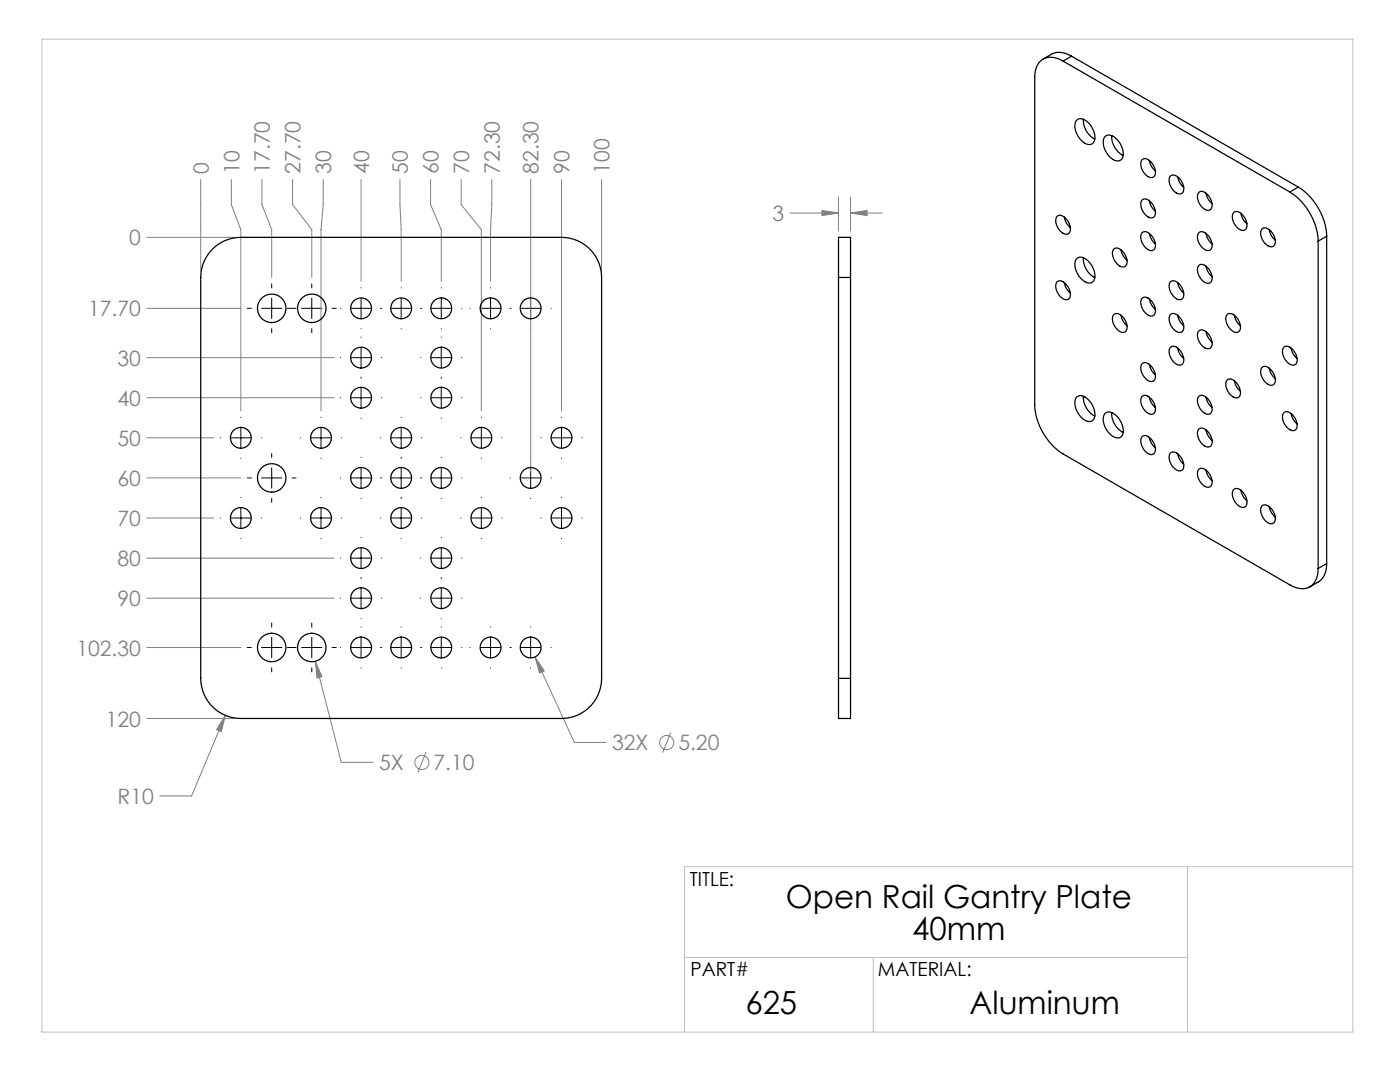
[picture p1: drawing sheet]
<svg xmlns="http://www.w3.org/2000/svg" width="279mm" height="216mm" viewBox="0 0 279 216" stroke-linecap="round" stroke-linejoin="round" font-family="sans-serif">
<g fill="none" stroke="#808080" stroke-width=".2">
<path d="M40.1 35.8v18.3M46.2 35.8v5l1.9 5v36.2M52.3 35.8v5l1.9 5v9.6M58.4 35.8v5l3.8 5v9.6M64.5 35.8v5l-.4 5v36.2M72.1 35.8v20.3M79.8 35.8v5l.3 5v10.3M85.9 35.8v5l2.2 5v10.3M92 35.8v5l4.1 5v36.2M98.1 35.8v5l-.2 5v10.3M105.9 35.8v58.3M112.1 35.8v46.2"/>
<path d="M120.1 35.8v18.3M167.3 39.3v6.8M169.7 39.3v6.8M29.3 47.4h17.5M157.7 42.5h9.6M164 42l3.3 .5-3.3 .5zM169.7 42.5l3.3-.5v1zM169.7 42.5h6.4M29.3 61.5h18.8M29.3 71.4h37.4M29.3 79.4h37.4M29.3 87.4h13.4"/>
<path d="M29.3 95.4h18.8M29.3 103.4h13.4M29.3 111.4h37.4M29.3 119.4h37.4M29.3 129.2h18.8M62.9 132l1.3 3-.9 .3zM62.9 132l5.2 20.1h6.4M106.8 131.1l1.8 2.8-.9 .4zM106.8 131.1l7.8 17h6.4M29.3 143.4h17.5M45 142.7l-.8 3.3-1-.4zM45 142.7l-6.8 16.1h-6.3"/>
<path d="M85 150.1l-1.6 4.1M133.9 146.1l-1.7 4.1"/>
<circle cx="84.2" cy="152.1" r="1.41"/>
<circle cx="133.1" cy="148.2" r="1.41"/>
</g>
<g fill="none" stroke="#000" stroke-width=".2">
<path d="M54.2 56.7v.8M54.2 59.5v4.1M62.2 56.7v.8M62.2 59.5v4.1M72.1 57.4v.1M72.1 59.5v4.1M80.1 57.4v.1M80.1 59.5v4.1M88.1 57.4v.1M88.1 59.5v4.1M97.9 57.4v.1M97.9 59.5v4.1"/>
<path d="M105.9 57.4v.1M105.9 59.5v4.1M49.4 61.5h.8M52.2 61.5h4.1M54.2 65.6v.8M57.4 61.5h.8M58.3 61.5h.8M60.2 61.5h4.1M62.2 65.6v.8M66.3 61.5h.8M68 61.5h.1M68 79.4h.1"/>
<path d="M68 71.4h.1M70 61.5h4.1M70 79.4h4.1M70 71.4h4.1M72.1 65.6h.1M72.1 67.3h.1M72.1 69.3v4.1M72.1 75.3h.1M72.1 75.4v.1M72.1 77.3v4.1M76 61.5h.1M76.1 61.5h.1"/>
<path d="M76.1 79.4h.1M76.1 71.4h.1M78 61.5h4.1M80.1 65.6h.1M84 61.5h.1M84 79.4h.1M84 71.4h.1M84.1 61.5h.1M86 61.5h4.1M86 79.4h4.1M86 71.4h4.1M88.1 65.6h.1"/>
<path d="M88.1 67.3h.1M88.1 69.3v4.1M88.1 75.3h.1M88.1 75.4v.1M88.1 77.3v4.1M92.1 61.5h.1M92.1 79.4h.1M92.1 71.4h.1M93.8 61.5h.1M95.9 61.5h4M97.9 65.6h.1M101.8 61.5h.1"/>
<path d="M102 61.5h.1M103.9 61.5h4M105.9 65.6h.1M110 61.5h.1M44 87.4h.1M46 87.4h4.1M48.1 83.3h.1M48.1 85.3v4.1M48.1 91.4v.1M48.1 99.3h.1M49.4 95.4h.8M52.1 87.4h.1"/>
<path d="M52.2 95.4h4.1M54.2 90.5v.8M54.2 93.3v4.1M54.2 99.4v.8M58.3 95.4h.8M60 87.4h.1M62 87.4h4.1M64.1 83.3h.1M64.1 85.3v4.1M64.1 91.4v.1M64.1 99.3h.1M68 95.4h.1"/>
<path d="M68.1 87.4h.1M70 95.4h4.1M72.1 83.4v.1M72.1 91.3h.1M72.1 93.3v4.1M72.1 99.4v.1M76 95.4h.1M76 87.4h.1M76.1 95.4h.1M78 95.4h4.1M78 87.4h4.1M80.1 83.3h.1"/>
<path d="M80.1 85.3v4.1M80.1 91.3h.1M80.1 91.4v.1M80.1 93.3v4.1M80.1 99.3h.1M80.1 99.4v.1M84 95.4h.1M84.1 95.4h.1M84.1 87.4h.1M86 95.4h4.1M88.1 83.4v.1M88.1 91.3h.1"/>
<path d="M88.1 93.3v4.1M88.1 99.4v.1M92 87.4h.1M92.1 95.4h.1M94 87.4h4.1M96.1 83.3h.1M96.1 85.3v4.1M96.1 91.4v.1M96.1 99.3h.1M100.1 87.4h.1M101.8 95.4h.1M103.9 95.4h4"/>
<path d="M105.9 91.3h.1M105.9 93.3v4.1M105.9 99.4v.1M108 87.4h.1M110 95.4h.1M110 87.4h4.1M112.1 83.3h.1M112.1 85.3v4.1M112.1 91.4v.1M112.1 99.3h.1M116.1 87.4h.1M44 103.4h.1"/>
<path d="M46 103.4h4.1M48.1 101.3v4.1M48.1 107.4v.1M52.1 103.4h.1M60 103.4h.1M62 103.4h4.1M64.1 101.3v4.1M64.1 107.4v.1M68 111.4h.1M68 119.4h.1M68.1 103.4h.1M70 111.4h4.1"/>
<path d="M70 119.4h4.1M72.1 107.3h.1M72.1 109.3v4.1M72.1 115.3h.1M72.1 115.4v.1M72.1 117.3v4.1M76 103.4h.1M76.1 111.4h.1M76.1 119.4h.1M78 103.4h4.1M80.1 101.3v4.1M80.1 107.4v.1"/>
<path d="M84 111.4h.1M84 119.4h.1M84.1 103.4h.1M86 111.4h4.1M86 119.4h4.1M88.1 107.3h.1M88.1 109.3v4.1M88.1 115.3h.1M88.1 115.4v.1M88.1 117.3v4.1M92 103.4h.1M92.1 111.4h.1"/>
<path d="M92.1 119.4h.1M94 103.4h4.1M96.1 101.3v4.1M96.1 107.4v.1M100.1 103.4h.1M108 103.4h.1M110 103.4h4.1M112.1 101.3v4.1M112.1 107.4v.1M116.1 103.4h.1M49.4 129.2h.8M52.2 129.2h4.1"/>
<path d="M54.2 124.3v.8M54.2 127.2v4M54.2 133.3v.8M57.4 129.2h.8M58.3 129.2h.8M60.2 129.2h4.1M62.2 124.3v.8M62.2 127.2v4M62.2 133.3v.8M66.3 129.2h.8M68 129.2h.1M70 129.2h4.1"/>
<path d="M72.1 123.4v.1M72.1 125.1h.1M72.1 127.2v4M72.1 133.3h.1M76 129.2h.1M76.1 129.2h.1M78 129.2h4.1M80.1 125.1h.1M80.1 127.2v4M80.1 133.3h.1M84 129.2h.1M84.1 129.2h.1"/>
<path d="M86 129.2h4.1M88.1 123.4v.1M88.1 125.1h.1M88.1 127.2v4M88.1 133.3h.1M92.1 129.2h.1M93.8 129.2h.1M95.9 129.2h4M97.9 125.1h.1M97.9 127.2v4M97.9 133.3h.1M101.8 129.2h.1"/>
<path d="M102 129.2h.1M103.9 129.2h4M105.9 125.1h.1M105.9 127.2v4M105.9 133.3h.1M110 129.2h.1"/>
</g>
<path d="M8.4 7.8h261.6v198.1h-261.6zM237 172.9v33M270 172.9h-133.4v33M136.6 191h100.4M174.3 191v14.9" fill="none" stroke="#c0c0c0" stroke-width=".2"/>
<path d="M45 142.7l-1.8 2.9 1 .4zM106.8 131.1l.9 3.2 .9-.4zM62.9 132l.4 3.3 .9-.3zM164 42l3.3 .5-3.3 .5zM169.7 42.5l3.3-.5v1z" fill="#808080"/>
<g fill="none" stroke="#000" stroke-width=".25">
<path d="M212.2 12.2a3.7 3.7 0 0 0-4.6 0 4.5 4.5 0 0 0-1.1 3.3v65.3a12.5 12.5 0 0 0 5.7 9.8l45.2 26.1a3.7 3.7 0 0 0 4.6 0 4.5 4.5 0 0 0 1.1-3.3M212.2 12.2l45.2 26.1M213.9 11.2a4 4 0 0 0-4-.4l-1.7 1M213.9 11.2l-1.7 1M213.9 11.2l45.2 26.1M215 23.9a1.99 1.99 0 0 1 2.5 .9 3.5 3.5 0 0 1 .8 3.6 1.57 1.57 0 0 1-2.5-.4 3.6 3.6 0 0 1-1-3.9zM216.2 23.8a4.3 4.3 0 0 0 2.3 3.9M220.6 27.2a1.99 1.99 0 0 1 2.6 .9 3.5 3.5 0 0 1 .7 3.6 1.57 1.57 0 0 1-2.4-.4 3.6 3.6 0 0 1-1.1-3.9zM221.9 27.1a4.3 4.3 0 0 0 2.3 3.9M228 31.8a1.82 1.82 0 0 1 2.2 1.2 1.59 1.59 0 0 1-.2 2.4 2.66 2.66 0 0 1-2.3-2.9zM228 39.8a1.82 1.82 0 0 1 2.2 1.3 1.59 1.59 0 0 1-.2 2.4 2.66 2.66 0 0 1-2.3-2.9zM229.4 32l.3 1.1 .9 1"/>
<path d="M233.7 35a1.82 1.82 0 0 1 2.2 1.3 1.59 1.59 0 0 1-.3 2.4 2.66 2.66 0 0 1-2.3-2.9zM235 35.3l.4 1 .8 1.1M239.3 38.3a1.82 1.82 0 0 1 2.2 1.3 1.59 1.59 0 0 1-.2 2.4 2.66 2.66 0 0 1-2.3-2.9zM240.7 38.5l.3 1.1 .9 1M257.4 38.3a12.5 12.5 0 0 1 5.7 9.8M259.1 37.3a12.5 12.5 0 0 1 5.7 9.8M259.1 37.3l-1.7 1M42.1 50a8 8 0 0 1 6-2.6h64a8 8 0 0 1 8 8v80a8 8 0 0 1-8 8h-64a8 8 0 0 1-8-8v-80a8 8 0 0 1 2-5.4zM167.3 55.4v-8h2.4v8M167.3 55.4v80M167.3 55.4h2.4M169.7 55.4v80"/>
<path d="M211.1 43.1a1.82 1.82 0 0 1 2.1 1.2 1.59 1.59 0 0 1-.2 2.4 2.66 2.66 0 0 1-2.3-2.9zM211.1 56.1a1.82 1.82 0 0 1 2.1 1.3 1.59 1.59 0 0 1-.2 2.4 2.66 2.66 0 0 1-2.3-2.9zM212.4 43.3l.4 1.1 .8 1M212.4 56.4l.4 1 .8 1.1M215 51.5a1.99 1.99 0 0 1 2.5 1 3.5 3.5 0 0 1 .8 3.6 1.57 1.57 0 0 1-2.5-.4 3.6 3.6 0 0 1-1-4zM216.2 51.4a4.3 4.3 0 0 0 2.3 4M222.4 49.6a1.82 1.82 0 0 1 2.2 1.3 1.59 1.59 0 0 1-.3 2.4 2.66 2.66 0 0 1-2.3-2.9zM223.7 49.8l.4 1.1 .8 1M228 46.3a1.82 1.82 0 0 1 2.2 1.3 1.59 1.59 0 0 1-.2 2.4 2.66 2.66 0 0 1-2.3-2.9zM228 59.4a1.82 1.82 0 0 1 2.2 1.3 1.59 1.59 0 0 1-.2 2.4 2.66 2.66 0 0 1-2.3-2.9zM229.4 40.1l.3 1 .9 1M229.4 46.6l.3 1 .9 1.1"/>
<path d="M229.4 59.6l.3 1.1 .9 1M233.7 56.1a1.82 1.82 0 0 1 2.2 1.3 1.59 1.59 0 0 1-.3 2.4 2.66 2.66 0 0 1-2.3-2.9zM235 56.4l.4 1 .8 1.1M239.3 52.9a1.82 1.82 0 0 1 2.2 1.2 1.59 1.59 0 0 1-.2 2.4 2.66 2.66 0 0 1-2.3-2.9zM239.3 46.3a1.82 1.82 0 0 1 2.2 1.3 1.59 1.59 0 0 1-.2 2.4 2.66 2.66 0 0 1-2.3-2.9zM240.7 46.6l.3 1 .9 1.1M240.7 53.1l.3 1.1 .9 1M246.3 42.3a1.82 1.82 0 0 1 2.2 1.3 1.59 1.59 0 0 1-.2 2.4 2.66 2.66 0 0 1-2.4-2.9zM247.6 42.6l.4 1 .8 1M252 45.6a1.82 1.82 0 0 1 2.1 1.3 1.59 1.59 0 0 1-.2 2.3 2.66 2.66 0 0 1-2.3-2.9zM253.3 45.8l.4 1.1 .8 1M263.1 48.1v65.3"/>
<path d="M264.8 47.1l-1.7 1M264.8 47.1v65.4M215 79.2a1.99 1.99 0 0 1 2.5 .9 3.5 3.5 0 0 1 .8 3.6 1.57 1.57 0 0 1-2.5-.4 3.6 3.6 0 0 1-1-3.9zM216.2 79.1a4.3 4.3 0 0 0 2.3 3.9M222.4 62.7a1.82 1.82 0 0 1 2.2 1.2 1.59 1.59 0 0 1-.3 2.4 2.66 2.66 0 0 1-2.3-2.9zM223.7 62.9l.4 1.1 .8 1M228 79a1.82 1.82 0 0 1 2.2 1.3 1.59 1.59 0 0 1-.2 2.3 2.66 2.66 0 0 1-2.3-2.8zM228 72.5a1.82 1.82 0 0 1 2.2 1.2 1.59 1.59 0 0 1-.2 2.4 2.66 2.66 0 0 1-2.3-2.9zM229.4 72.7l.3 1.1 .9 1M229.4 79.2l.3 1.1 .9 1M233.7 69.2a1.82 1.82 0 0 1 2.2 1.3 1.59 1.59 0 0 1-.3 2.4 2.66 2.66 0 0 1-2.3-2.9zM233.7 62.7a1.82 1.82 0 0 1 2.2 1.2 1.59 1.59 0 0 1-.3 2.4 2.66 2.66 0 0 1-2.3-2.9z"/>
<path d="M235 62.9l.4 1.1 .8 1M235 69.4l.4 1.1 .8 1M239.3 65.9a1.82 1.82 0 0 1 2.2 1.3 1.59 1.59 0 0 1-.2 2.4 2.66 2.66 0 0 1-2.3-2.9zM239.3 79a1.82 1.82 0 0 1 2.2 1.3 1.59 1.59 0 0 1-.2 2.3 2.66 2.66 0 0 1-2.3-2.8zM240.7 66.2l.3 1 .9 1.1M240.7 79.2l.3 1.1 .9 1M245 62.7a1.82 1.82 0 0 1 2.2 1.2 1.59 1.59 0 0 1-.2 2.4 2.66 2.66 0 0 1-2.4-2.9zM245 75.7a1.82 1.82 0 0 1 2.2 1.3 1.59 1.59 0 0 1-.2 2.4 2.66 2.66 0 0 1-2.4-2.9zM246.3 62.9l.4 1.1 .8 1M246.3 76l.4 1 .8 1.1M252 73.2a1.82 1.82 0 0 1 2.1 1.3 1.59 1.59 0 0 1-.2 2.4 2.66 2.66 0 0 1-2.3-2.9zM253.3 73.5l.4 1 .8 1"/>
<path d="M256.3 69.2a1.82 1.82 0 0 1 2.2 1.3 1.59 1.59 0 0 1-.2 2.3 2.66 2.66 0 0 1-2.4-2.8zM257.7 69.4l.3 1.1 .9 1M220.6 82.4a1.99 1.99 0 0 1 2.6 1 3.5 3.5 0 0 1 .7 3.6 1.57 1.57 0 0 1-2.4-.4 3.6 3.6 0 0 1-1.1-4zM221.9 82.3a4.3 4.3 0 0 0 2.3 4M228 87a1.82 1.82 0 0 1 2.2 1.3 1.59 1.59 0 0 1-.2 2.4 2.66 2.66 0 0 1-2.3-2.9zM229.4 87.3l.3 1 .9 1.1M233.7 90.3a1.82 1.82 0 0 1 2.2 1.3 1.59 1.59 0 0 1-.3 2.3 2.66 2.66 0 0 1-2.3-2.8zM235 90.5l.4 1.1 .8 1M239.3 85.5a1.82 1.82 0 0 1 2.2 1.3 1.59 1.59 0 0 1-.2 2.4 2.66 2.66 0 0 1-2.3-2.9zM239.3 93.6a1.82 1.82 0 0 1 2.2 1.2 1.59 1.59 0 0 1-.2 2.4 2.66 2.66 0 0 1-2.3-2.9zM240.7 85.8l.3 1 .9 1.1M240.7 93.8l.3 1.1 .9 1"/>
<path d="M246.3 97.6a1.82 1.82 0 0 1 2.2 1.3 1.59 1.59 0 0 1-.2 2.3 2.66 2.66 0 0 1-2.4-2.9zM247.6 97.8l.4 1.1 .8 1M256.3 82.3a1.82 1.82 0 0 1 2.2 1.2 1.59 1.59 0 0 1-.2 2.4 2.66 2.66 0 0 1-2.4-2.9zM257.7 82.5l.3 1.1 .9 1M252 100.9a1.82 1.82 0 0 1 2.1 1.2 1.59 1.59 0 0 1-.2 2.4 2.66 2.66 0 0 1-2.3-2.9zM253.3 101.1l.4 1.1 .8 1M264.8 112.5a4 4 0 0 1-1.7 3.6l-1.7 1M264.8 112.5l-1.7 .9M167.3 135.4v8h2.4v-8M167.3 135.4h2.4"/>
<circle cx="54.2" cy="61.5" r="2.84"/>
<circle cx="62.2" cy="61.5" r="2.84"/>
<circle cx="72.1" cy="61.5" r="2.08"/>
<circle cx="72.1" cy="79.4" r="2.08"/>
<circle cx="72.1" cy="71.4" r="2.08"/>
<circle cx="80.1" cy="61.5" r="2.08"/>
<circle cx="88.1" cy="71.4" r="2.08"/>
<circle cx="88.1" cy="79.4" r="2.08"/>
<circle cx="88.1" cy="61.5" r="2.08"/>
<circle cx="97.9" cy="61.5" r="2.08"/>
<circle cx="105.9" cy="61.5" r="2.08"/>
<circle cx="48.1" cy="87.4" r="2.08"/>
<circle cx="54.2" cy="95.4" r="2.84"/>
<circle cx="64.1" cy="87.4" r="2.08"/>
<circle cx="72.1" cy="95.4" r="2.08"/>
<circle cx="80.1" cy="87.4" r="2.08"/>
<circle cx="80.1" cy="95.4" r="2.08"/>
<circle cx="88.1" cy="95.4" r="2.08"/>
<circle cx="96.1" cy="87.4" r="2.08"/>
<circle cx="105.9" cy="95.4" r="2.08"/>
<circle cx="112.1" cy="87.4" r="2.08"/>
<circle cx="48.1" cy="103.4" r="2.08"/>
<circle cx="64.1" cy="103.4" r="2.08"/>
<circle cx="72.1" cy="111.4" r="2.08"/>
<circle cx="72.1" cy="119.4" r="2.08"/>
<circle cx="80.1" cy="103.4" r="2.08"/>
<circle cx="88.1" cy="111.4" r="2.08"/>
<circle cx="88.1" cy="119.4" r="2.08"/>
<circle cx="96.1" cy="103.4" r="2.08"/>
<circle cx="112.1" cy="103.4" r="2.08"/>
<circle cx="54.2" cy="129.2" r="2.84"/>
<circle cx="62.2" cy="129.2" r="2.84"/>
<circle cx="72.1" cy="129.2" r="2.08"/>
<circle cx="80.1" cy="129.2" r="2.08"/>
<circle cx="88.1" cy="129.2" r="2.08"/>
<circle cx="97.9" cy="129.2" r="2.08"/>
<circle cx="105.9" cy="129.2" r="2.08"/>
</g>
<g font-size="6.3">
<text x="156.8" y="181.3">Open Rail Gantry Plate</text>
<text x="182.1" y="187.6">40mm</text>
<text x="148.8" y="202.3">625</text>
<text x="193.5" y="202.3">Aluminum</text>
</g>
<g font-size="4.2" fill="#808080">
<text x="41.7" y="34.7" transform="rotate(-90 41.7 34.7)">0</text>
<text x="47.8" y="34.7" transform="rotate(-90 47.8 34.7)">10</text>
<text x="53.9" y="34.7" transform="rotate(-90 53.9 34.7)">17.70</text>
<text x="60" y="34.7" transform="rotate(-90 60 34.7)">27.70</text>
<text x="66.1" y="34.7" transform="rotate(-90 66.1 34.7)">30</text>
<text x="73.7" y="34.7" transform="rotate(-90 73.7 34.7)">40</text>
<text x="81.4" y="34.7" transform="rotate(-90 81.4 34.7)">50</text>
<text x="87.5" y="34.7" transform="rotate(-90 87.5 34.7)">60</text>
<text x="93.6" y="34.7" transform="rotate(-90 93.6 34.7)">70</text>
<text x="99.7" y="34.7" transform="rotate(-90 99.7 34.7)">72.30</text>
<text x="107.5" y="34.7" transform="rotate(-90 107.5 34.7)">82.30</text>
<text x="113.7" y="34.7" transform="rotate(-90 113.7 34.7)">90</text>
<text x="121.7" y="34.7" transform="rotate(-90 121.7 34.7)">100</text>
<text x="154.2" y="44.1">3</text>
<text x="25.8" y="49">0</text>
<text x="17.6" y="63.1">17.70</text>
<text x="23.4" y="73">30</text>
<text x="23.4" y="81">40</text>
<text x="23.4" y="89">50</text>
<text x="23.4" y="97">60</text>
<text x="23.4" y="105">70</text>
<text x="23.4" y="113">80</text>
<text x="23.4" y="121">90</text>
<text x="15.2" y="130.8">102.30</text>
<text x="21.1" y="145">120</text>
<text x="122.1" y="149.7">32X</text>
<text x="135.4" y="149.7">5.20</text>
<text x="75.6" y="153.7">5X</text>
<text x="86.5" y="153.7">7.10</text>
<text x="23.4" y="160.4">R10</text>
</g>
<g font-size="3.9">
<text x="137.7" y="176.8">TITLE:</text>
<text x="137.8" y="194.8">PART#</text>
<text x="175.2" y="194.8">MATERIAL:</text>
</g>
</svg>
